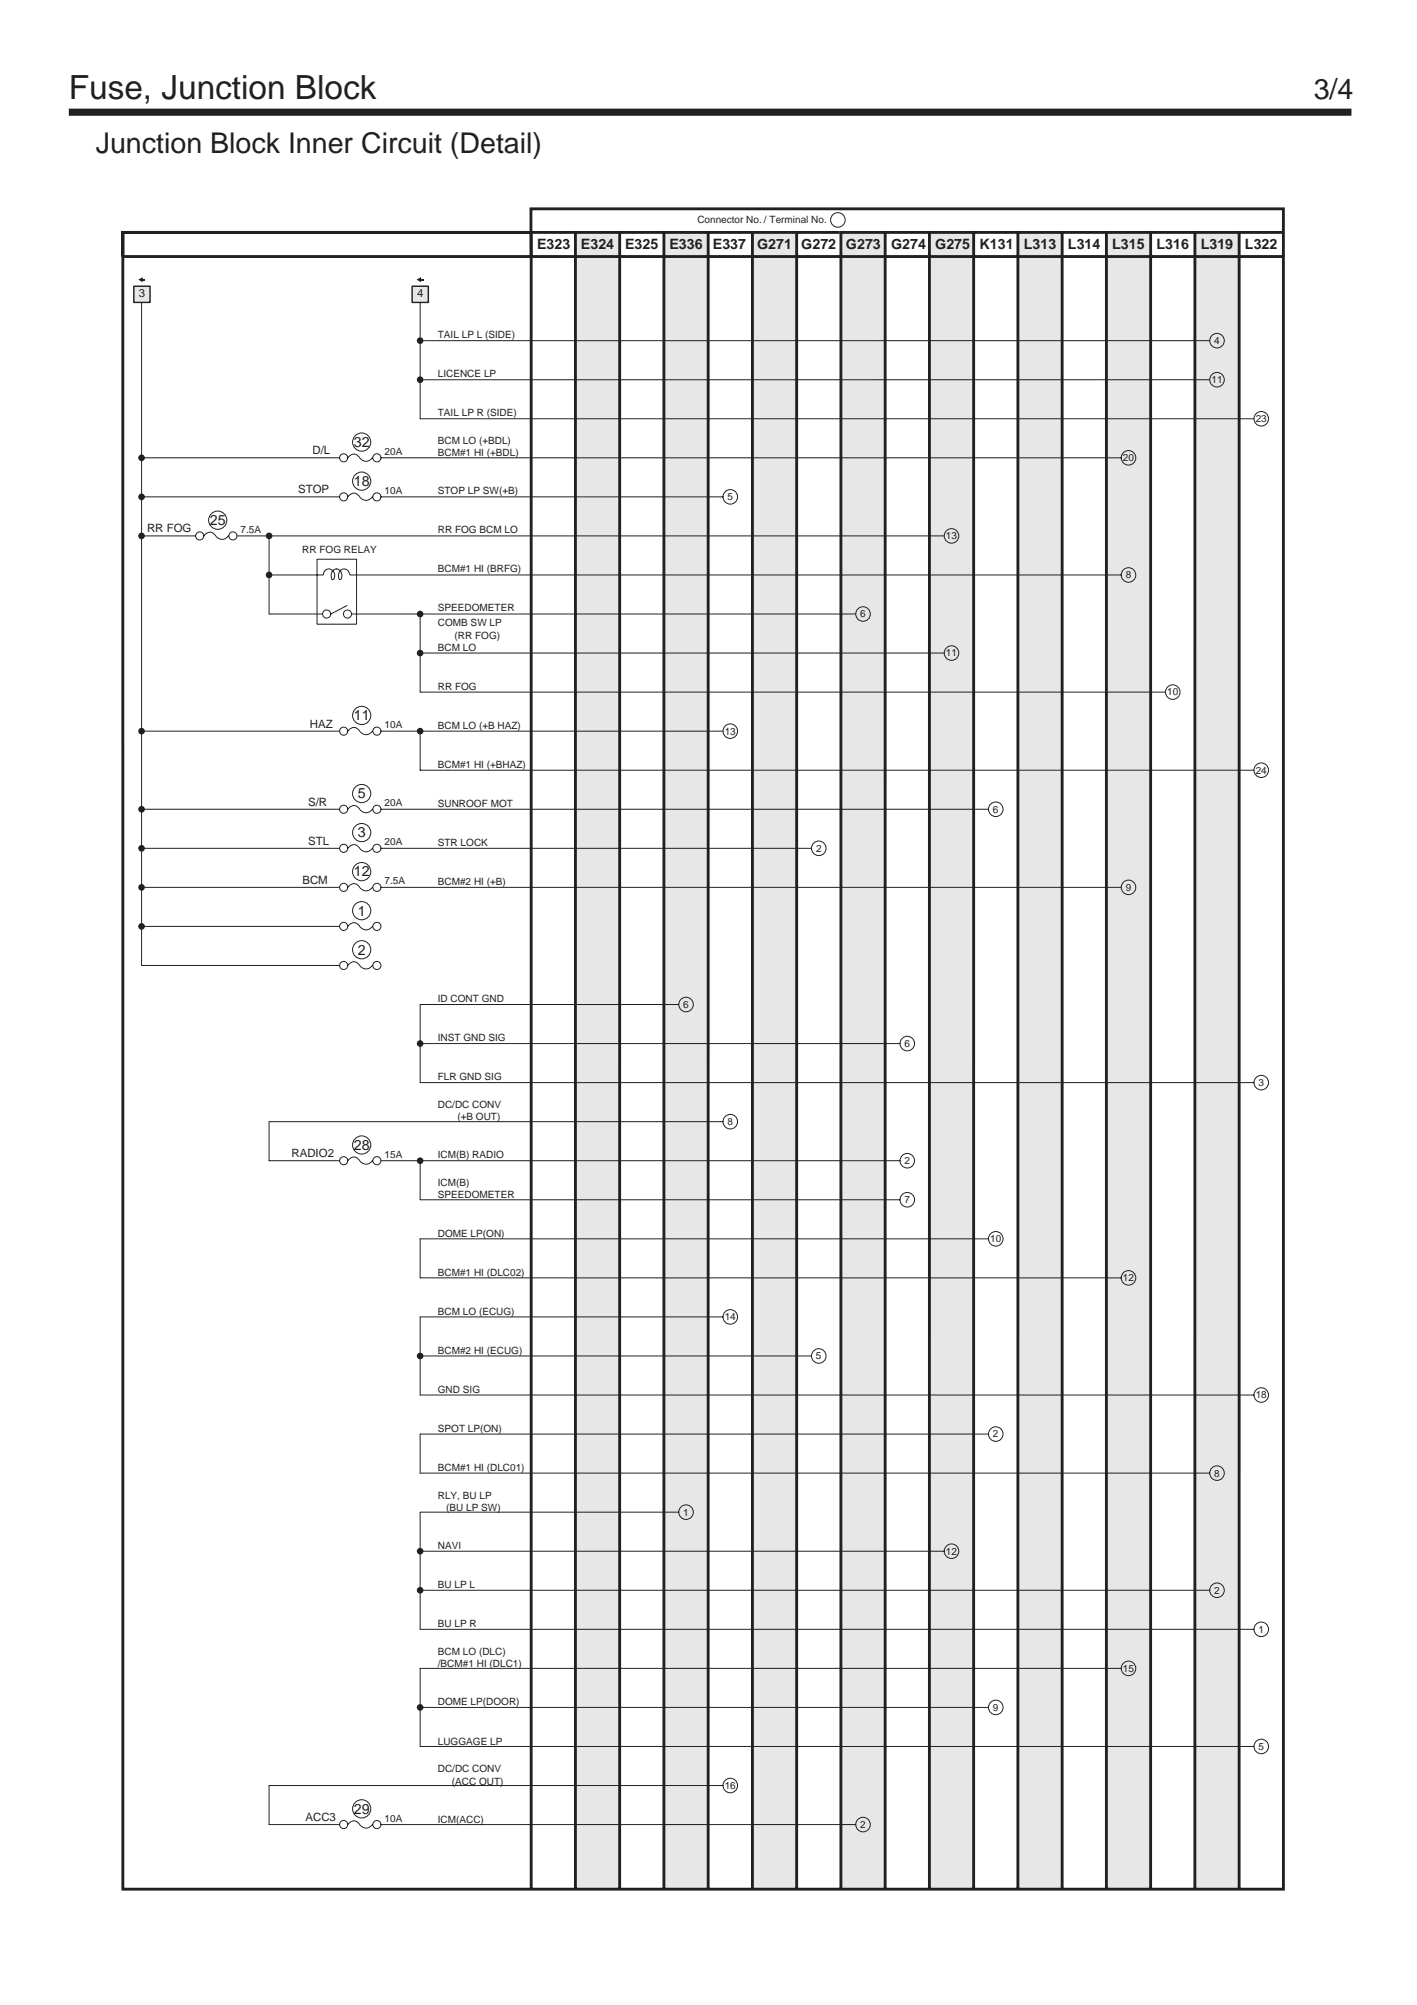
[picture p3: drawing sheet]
<svg xmlns="http://www.w3.org/2000/svg" width="210mm" height="297mm" viewBox="0 0 210 297" stroke-linecap="round" stroke-linejoin="round" font-family="sans-serif">
<path d="M10.2 16.6h190" fill="none" stroke="#231f20" stroke-width="1.1" stroke-linecap="butt"/>
<g fill="#e6e7e9">
<path d="M85.2 34.4h6.6v245.5h-6.6z"/>
<path d="M98.3 34.4h6.6v245.5h-6.6z"/>
<path d="M111.5 34.4h6.5v245.5h-6.5z"/>
<path d="M124.6 34.4h6.5v245.5h-6.5z"/>
<path d="M137.7 34.4h6.5v245.5h-6.5z"/>
<path d="M150.8 34.4h6.5v245.5h-6.5z"/>
<path d="M163.9 34.4h6.5v245.5h-6.5z"/>
<path d="M177 34.4h6.6v245.5h-6.6z"/>
</g>
<g fill="none" stroke="#231f20" stroke-width=".42">
<path d="M18.2 38h171.9v241.9h-171.9zM78.7 38l-.1-3.6h-60.4v3.6v-3.6h60.4v-3.5h111.5v7.1M85.2 34.4h-6.5v245.5M91.8 34.4h-6.6v245.5M98.3 34.4h-6.5v245.5M104.9 34.4h-6.6v245.5M111.5 34.4h-6.6v245.5M118 34.4h-6.5v245.5M124.3 34.4h-6.3v245.5M131.1 34.4h-6.5v245.6M137.7 34.4h-6.6v245.5M144.2 34.4h-6.5v245.5"/>
<path d="M150.8 34.4h-6.6v245.5M157.3 34.4h-6.5v245.5M163.9 34.4h-6.6v245.5M170.4 34.4h-6.5v245.5M177 34.4h-6.6v245.5M183.6 34.4h-6.6v245.5M190.1 34.4h-6.5v245.5"/>
</g>
<circle cx="124.1" cy="32.6" r="1.08" fill="none" stroke="#231f20" stroke-width=".15"/>
<g fill="#231f20">
<circle cx="62.2" cy="50.5" r=".49"/>
<circle cx="62.2" cy="56.3" r=".49"/>
<circle cx="62.2" cy="91" r=".49"/>
<circle cx="62.2" cy="96.8" r=".49"/>
</g>
<g fill="none" stroke="#231f20" stroke-width=".15">
<path d="M21 67.8h29.3M21 73.6h29.3M51.5 67.8a1.12 1.12 0 0 1 1.4-.4l.5 .6a1.11 1.11 0 0 0 1.8-.2M51.5 73.6a1.12 1.12 0 0 1 1.4-.4l.5 .6a1.11 1.11 0 0 0 1.8-.2M56.4 67.8h109.7M56.4 73.6h50.7M46.9 85.2h1a.84 .84 0 0 1 .8-.9 .84 .84 0 0 1 .9 .9l-.1 .4-.2 .3a.96 .96 0 0 1 .5-1.6 .94 .94 0 0 1 .8 .6 .94 .94 0 0 1-.2 1 .96 .96 0 0 1 .6-1.6 .96 .96 0 0 1 .8 .9h1M47 82.8h5.8v9.7h-5.8zM51.4 89.7l-2.4 1.3M51.5 108.3a1.12 1.12 0 0 1 1.4-.4l.5 .6a1.11 1.11 0 0 0 1.8-.2M51.5 119.9a1.12 1.12 0 0 1 1.4-.4l.5 .6a1.11 1.11 0 0 0 1.8-.2M56.4 108.3h50.7"/>
<path d="M56.4 119.9h90M51.5 125.7a1.12 1.12 0 0 1 1.4-.4l.5 .6a1.11 1.11 0 0 0 1.8-.2M56.4 125.7h63.8"/>
<circle cx="180.3" cy="50.5" r="1.08"/>
<circle cx="180.3" cy="56.3" r="1.08"/>
<circle cx="50.9" cy="67.8" r=".6"/>
<circle cx="50.9" cy="73.6" r=".6"/>
<circle cx="55.8" cy="67.8" r=".6"/>
<circle cx="55.8" cy="73.6" r=".6"/>
<circle cx="108.2" cy="73.6" r="1.08"/>
<circle cx="167.2" cy="67.8" r="1.08"/>
<circle cx="186.8" cy="62" r="1.08"/>
<circle cx="48.4" cy="91" r=".6"/>
<circle cx="51.5" cy="91" r=".6"/>
<circle cx="50.9" cy="108.3" r=".6"/>
<circle cx="50.9" cy="119.9" r=".6"/>
<circle cx="55.8" cy="108.3" r=".6"/>
<circle cx="55.8" cy="119.9" r=".6"/>
<circle cx="50.9" cy="125.7" r=".6"/>
<circle cx="55.8" cy="125.7" r=".6"/>
</g>
<g fill="#231f20">
<circle cx="21" cy="67.8" r=".49"/>
<circle cx="21" cy="73.6" r=".49"/>
</g>
<g fill="none" stroke="#231f20" stroke-width=".15">
<path d="M21 79.4h8M30.2 79.4a1.12 1.12 0 0 1 1.4-.4l.5 .6a1.11 1.11 0 0 0 1.7-.2M52.8 85.2h113.3M62.2 148.8h38.3M62.2 154.6h71.1M39.9 166.2h67.2M56.4 172h76.9M62.2 177.7h71.1M62.2 160.4h123.6M62.2 195.1h44.9M62.2 183.5h84.2M62.2 189.3h103.9"/>
<path d="M62.2 212.5h84.2M62.2 218.2h117M62.2 200.9h58M62.2 206.7h123.6M62.2 224h38.3M62.2 229.8h77.7M62.2 235.6h117M62.2 247.2h103.9M62.2 253h84.2M62.2 258.7h123.6M62.2 241.4h123.6"/>
<circle cx="29.6" cy="79.4" r=".6"/>
<circle cx="34.5" cy="79.4" r=".6"/>
<circle cx="141" cy="79.4" r="1.08"/>
<circle cx="127.8" cy="91" r="1.08"/>
<circle cx="141" cy="96.8" r="1.08"/>
<circle cx="167.2" cy="85.2" r="1.08"/>
<circle cx="108.2" cy="108.3" r="1.08"/>
<circle cx="147.5" cy="119.9" r="1.08"/>
<circle cx="173.7" cy="102.5" r="1.08"/>
<circle cx="186.8" cy="114.1" r="1.08"/>
<circle cx="121.3" cy="125.7" r="1.08"/>
<circle cx="167.2" cy="131.5" r="1.08"/>
<circle cx="101.6" cy="148.8" r="1.08"/>
<circle cx="134.4" cy="154.6" r="1.08"/>
<circle cx="108.2" cy="166.2" r="1.08"/>
<circle cx="134.4" cy="172" r="1.08"/>
<circle cx="134.4" cy="177.7" r="1.08"/>
<circle cx="186.8" cy="160.4" r="1.08"/>
<circle cx="108.2" cy="195.1" r="1.08"/>
<circle cx="147.5" cy="183.5" r="1.08"/>
<circle cx="167.2" cy="189.3" r="1.08"/>
<circle cx="121.3" cy="200.9" r="1.08"/>
<circle cx="147.5" cy="212.5" r="1.08"/>
<circle cx="180.3" cy="218.2" r="1.08"/>
<circle cx="186.8" cy="206.7" r="1.08"/>
<circle cx="101.6" cy="224" r="1.08"/>
<circle cx="141" cy="229.8" r="1.08"/>
<circle cx="180.3" cy="235.6" r="1.08"/>
<circle cx="147.5" cy="253" r="1.08"/>
<circle cx="167.2" cy="247.2" r="1.08"/>
<circle cx="186.8" cy="241.4" r="1.08"/>
<circle cx="186.8" cy="258.7" r="1.08"/>
</g>
<g fill="#231f20">
<circle cx="21" cy="79.4" r=".49"/>
<circle cx="21" cy="108.3" r=".49"/>
<circle cx="21" cy="119.9" r=".49"/>
</g>
<g fill="none" stroke="#231f20" stroke-width=".15">
<path d="M51.5 131.5a1.12 1.12 0 0 1 1.4-.4l.5 .5a1.11 1.11 0 0 0 1.8-.1M51.5 137.2a1.12 1.12 0 0 1 1.4-.4l.5 .6a1.11 1.11 0 0 0 1.8-.2M56.4 131.5h109.7M51.5 143a1.12 1.12 0 0 1 1.4-.4l.5 .6a1.11 1.11 0 0 0 1.8-.2M51.5 172a1.12 1.12 0 0 1 1.4-.4l.5 .5a1.11 1.11 0 0 0 1.8-.1"/>
<circle cx="50.9" cy="137.2" r=".6"/>
<circle cx="50.9" cy="131.5" r=".6"/>
<circle cx="55.8" cy="137.2" r=".6"/>
<circle cx="55.8" cy="131.5" r=".6"/>
<circle cx="50.9" cy="143" r=".6"/>
<circle cx="55.8" cy="143" r=".6"/>
<circle cx="50.9" cy="172" r=".6"/>
<circle cx="55.8" cy="172" r=".6"/>
</g>
<g fill="#231f20">
<circle cx="21" cy="125.7" r=".49"/>
<circle cx="21" cy="131.5" r=".49"/>
<circle cx="21" cy="137.2" r=".49"/>
</g>
<path d="M21 44.8v98.2" fill="none" stroke="#231f20" stroke-width=".15"/>
<g fill="#231f20">
<circle cx="39.9" cy="79.4" r=".49"/>
<circle cx="39.9" cy="85.2" r=".49"/>
</g>
<path d="M39.9 85.7v5.3M62.2 91.5v11" fill="none" stroke="#231f20" stroke-width=".15"/>
<g fill="#231f20">
<circle cx="62.2" cy="154.6" r=".49"/>
<circle cx="62.2" cy="172" r=".49"/>
<circle cx="62.2" cy="200.9" r=".49"/>
</g>
<path d="M62.2 148.8v11.6" fill="none" stroke="#231f20" stroke-width=".15"/>
<circle cx="62.2" cy="108.3" r=".49" fill="#231f20"/>
<g fill="none" stroke="#231f20" stroke-width=".15">
<path d="M62.2 44.8v17.2M39.9 79.9v5.3M62.2 108.8v5.3h123.6M39.9 166.2v5.8h10.4M62.2 172.5v5.2M62.2 183.5v5.8M62.2 195.1v11.6M51.5 270.3a1.12 1.12 0 0 1 1.4-.4l.5 .6a1.11 1.11 0 0 0 1.8-.2M56.4 270.3h70.4M107.1 264.5h-67.2v5.8h10.4"/>
<circle cx="50.9" cy="270.3" r=".6"/>
<circle cx="55.8" cy="270.3" r=".6"/>
<circle cx="108.2" cy="264.5" r="1.08"/>
<circle cx="127.8" cy="270.3" r="1.08"/>
</g>
<circle cx="62.2" cy="253" r=".49" fill="#231f20"/>
<path d="M62.2 247.2v11.5" fill="none" stroke="#231f20" stroke-width=".15"/>
<circle cx="62.2" cy="229.8" r=".49" fill="#231f20"/>
<path d="M62.2 224v17.4" fill="none" stroke="#231f20" stroke-width=".15"/>
<circle cx="62.2" cy="235.6" r=".49" fill="#231f20"/>
<path d="M62.2 212.5v5.7" fill="none" stroke="#231f20" stroke-width=".15"/>
<g fill="#231f20">
<path d="M20.5 41.4l.6-.4v.8z"/>
<path d="M21 41.3h.5v.2h-.5z"/>
</g>
<path d="M19.8 42.4h2.4v2.4h-2.4z" fill="#e7e8e9"/>
<path d="M19.8 42.4h2.4v2.4h-2.4z" fill="none" stroke="#231f20" stroke-width=".21"/>
<g fill="#231f20">
<path d="M61.7 41.4l.7-.4v.8z"/>
<path d="M62.2 41.3h.5v.2h-.5z"/>
</g>
<path d="M61.1 42.4h2.4v2.4h-2.4z" fill="#e7e8e9"/>
<path d="M61.1 42.4h2.4v2.4h-2.4z" fill="none" stroke="#231f20" stroke-width=".21"/>
<g fill="none" stroke="#231f20" stroke-width=".15">
<path d="M179.2 50.5h-116.5M179.2 56.3h-116.5M35.1 79.4h104.8M62.2 62h123.6M39.9 91h7.9M46.9 85.2h-6.5M62.2 91h-10.1M62.7 96.8h77.2M126.8 91h-64.1M21.4 119.9h28.9M21.4 108.3h28.9M172.6 102.5h-110.4"/>
<path d="M21 125.7h29.3M21 131.5h29.3M21 137.2h29.3M21 143h29.3"/>
<circle cx="32.3" cy="77.1" r="1.35"/>
<circle cx="53.6" cy="71.3" r="1.35"/>
<circle cx="53.6" cy="65.5" r="1.35"/>
<circle cx="53.6" cy="106" r="1.35"/>
<circle cx="53.6" cy="117.6" r="1.35"/>
<circle cx="53.6" cy="129.1" r="1.35"/>
<circle cx="53.6" cy="134.9" r="1.35"/>
<circle cx="53.6" cy="123.3" r="1.35"/>
<circle cx="53.6" cy="140.7" r="1.35"/>
<circle cx="53.6" cy="169.6" r="1.35"/>
<circle cx="53.6" cy="268" r="1.35"/>
</g>
<text font-size="4.9" fill="#231f20" x="10.2" y="14.6">Fuse, Junction Block</text>
<g font-size="4.2" fill="#231f20">
<text x="194.6" y="14.6">3/4</text>
<text x="14.2" y="22.6">Junction Block Inner Circuit (Detail)</text>
</g>
<g font-size="2.1" fill="#231f20">
<text x="79.6" y="36.9">E323</text>
<text x="86" y="36.9">E324</text>
<text x="92.6" y="36.9">E325</text>
<text x="99.2" y="36.9">E336</text>
<text x="105.6" y="36.9">E337</text>
<text x="112.1" y="36.9">G271</text>
<text x="118.7" y="36.9">G272</text>
<text x="125.3" y="36.9">G273</text>
<text x="132" y="36.9">G274 G275 K131</text>
<text x="151.6" y="36.9">L313</text>
<text x="158.2" y="36.9">L314</text>
<text x="164.8" y="36.9">L315</text>
<text x="171.3" y="36.9">L316</text>
<text x="177.9" y="36.9">L319</text>
<text x="184.4" y="36.9">L322</text>
<text x="52.4" y="66.2">32</text>
<text x="52.4" y="72">18</text>
<text x="31.1" y="77.8">25</text>
<text x="52.4" y="106.7">11</text>
<text x="53" y="118.3">5</text>
<text x="53" y="124.1">3</text>
<text x="52.4" y="129.8">12</text>
<text x="53" y="135.6">1</text>
<text x="53" y="141.4">2</text>
<text x="52.4" y="170.3">28</text>
<text x="52.4" y="268.7">29</text>
</g>
<g font-size="1.7" fill="#231f20">
<text x="20.6" y="44.1">3</text>
<text x="61.8" y="44.1">4</text>
<text x="46.3" y="67.3">D/L</text>
<text x="44.2" y="73.1">STOP</text>
<text x="21.8" y="78.9">RR FOG</text>
<text x="45.9" y="107.8">HAZ</text>
<text x="45.6" y="119.4">S/R</text>
<text x="45.6" y="125.2">STL</text>
<text x="44.8" y="131">BCM</text>
<text x="43.2" y="171.4">RADIO2</text>
<text x="45.2" y="269.8">ACC3</text>
</g>
<g font-size="1.5" fill="#231f20">
<text x="103.3" y="33">Connector No. / Terminal No.</text>
<text x="64.9" y="50">TAIL LP L (SIDE)</text>
<text x="179.9" y="51">4</text>
<text x="64.9" y="55.8">LICENCE LP</text>
<text x="179.5" y="56.8">11</text>
<text x="64.9" y="61.6">TAIL LP R (SIDE)</text>
<text x="64.9" y="65.7">BCM LO (+BDL)</text>
<text x="186" y="62.5">23</text>
<text x="57" y="67.4">20A</text>
<text x="64.9" y="67.6">BCM#1 HI (+BDL)</text>
<text x="166.3" y="68.3">20</text>
<text x="57" y="73.2">10A</text>
<text x="64.9" y="73.2">STOP LP SW(+B)</text>
<text x="107.8" y="74.1">5</text>
<text x="35.6" y="78.9">7.5A</text>
<text x="44.8" y="81.9">RR FOG RELAY</text>
<text x="64.9" y="79">RR FOG BCM LO</text>
<text x="140.1" y="79.9">13</text>
<text x="64.9" y="84.8">BCM#1 HI (BRFG)</text>
<text x="166.8" y="85.7">8</text>
<text x="64.9" y="90.6">SPEEDOMETER</text>
<text x="64.9" y="92.8">COMB SW LP</text>
<text x="67.3" y="94.6">(RR FOG)</text>
<text x="127.4" y="91.5">6</text>
<text x="64.9" y="96.4">BCM LO</text>
<text x="140.1" y="97.3">11</text>
<text x="57" y="107.9">10A</text>
<text x="64.9" y="102.1">RR FOG</text>
<text x="64.9" y="107.9">BCM LO (+B HAZ)</text>
<text x="172.9" y="103">10</text>
<text x="64.9" y="113.7">BCM#1 HI (+BHAZ)</text>
<text x="107.4" y="108.8">13</text>
<text x="57" y="119.4">20A</text>
<text x="64.9" y="119.5">SUNROOF MOT</text>
<text x="186" y="114.6">24</text>
<text x="57" y="125.2">20A</text>
<text x="64.9" y="125.3">STR LOCK</text>
<text x="147.1" y="120.4">6</text>
<text x="57" y="131">7.5A</text>
<text x="64.9" y="131.1">BCM#2 HI (+B)</text>
<text x="120.9" y="126.2">2</text>
<text x="166.8" y="132">9</text>
<text x="64.9" y="148.5">ID CONT GND</text>
<text x="101.2" y="149.3">6</text>
<text x="64.9" y="154.3">INST GND SIG</text>
<text x="134" y="155.1">6</text>
<text x="64.9" y="160">FLR GND SIG</text>
<text x="186.4" y="160.9">3</text>
<text x="64.9" y="164.1">DC/DC CONV</text>
<text x="67.7" y="166">(+B OUT)</text>
<text x="107.8" y="166.7">8</text>
<text x="57" y="171.5">15A</text>
<text x="64.9" y="171.6">ICM(B) RADIO</text>
<text x="134" y="172.5">2</text>
<text x="64.9" y="175.7">ICM(B)</text>
<text x="64.9" y="177.5">SPEEDOMETER</text>
<text x="134" y="178.2">7</text>
<text x="64.9" y="183.2">DOME LP(ON)</text>
<text x="146.7" y="184">10</text>
<text x="64.9" y="189">BCM#1 HI (DLC02)</text>
<text x="166.3" y="189.8">12</text>
<text x="64.9" y="194.8">BCM LO (ECUG)</text>
<text x="107.4" y="195.6">14</text>
<text x="64.9" y="200.6">BCM#2 HI (ECUG)</text>
<text x="120.9" y="201.4">5</text>
<text x="64.9" y="206.4">GND SIG</text>
<text x="186" y="207.2">18</text>
<text x="64.9" y="212.1">SPOT LP(ON)</text>
<text x="147.1" y="213">2</text>
<text x="64.9" y="217.9">BCM#1 HI (DLC01)</text>
<text x="179.9" y="218.7">8</text>
<text x="64.9" y="222">RLY, BU LP</text>
<text x="66.1" y="223.9">(BU LP SW)</text>
<text x="101.2" y="224.5">1</text>
<text x="64.9" y="229.5">NAVI</text>
<text x="140.1" y="230.3">12</text>
<text x="64.9" y="235.3">BU LP L</text>
<text x="179.9" y="236.1">2</text>
<text x="64.9" y="241.1">BU LP R</text>
<text x="64.9" y="245.2">BCM LO (DLC)</text>
<text x="186.4" y="241.9">1</text>
<text x="64.9" y="247">/BCM#1 HI (DLC1)</text>
<text x="166.3" y="247.7">15</text>
<text x="64.9" y="252.7">DOME LP(DOOR)</text>
<text x="147.1" y="253.5">9</text>
<text x="64.9" y="258.5">LUGGAGE LP</text>
<text x="64.9" y="262.6">DC/DC CONV</text>
<text x="186.4" y="259.2">5</text>
<text x="57" y="269.9">10A</text>
<text x="66.9" y="264.4">(ACC OUT)</text>
<text x="107.4" y="265">16</text>
<text x="64.9" y="270">ICM(ACC)</text>
<text x="127.4" y="270.8">2</text>
</g>
</svg>
